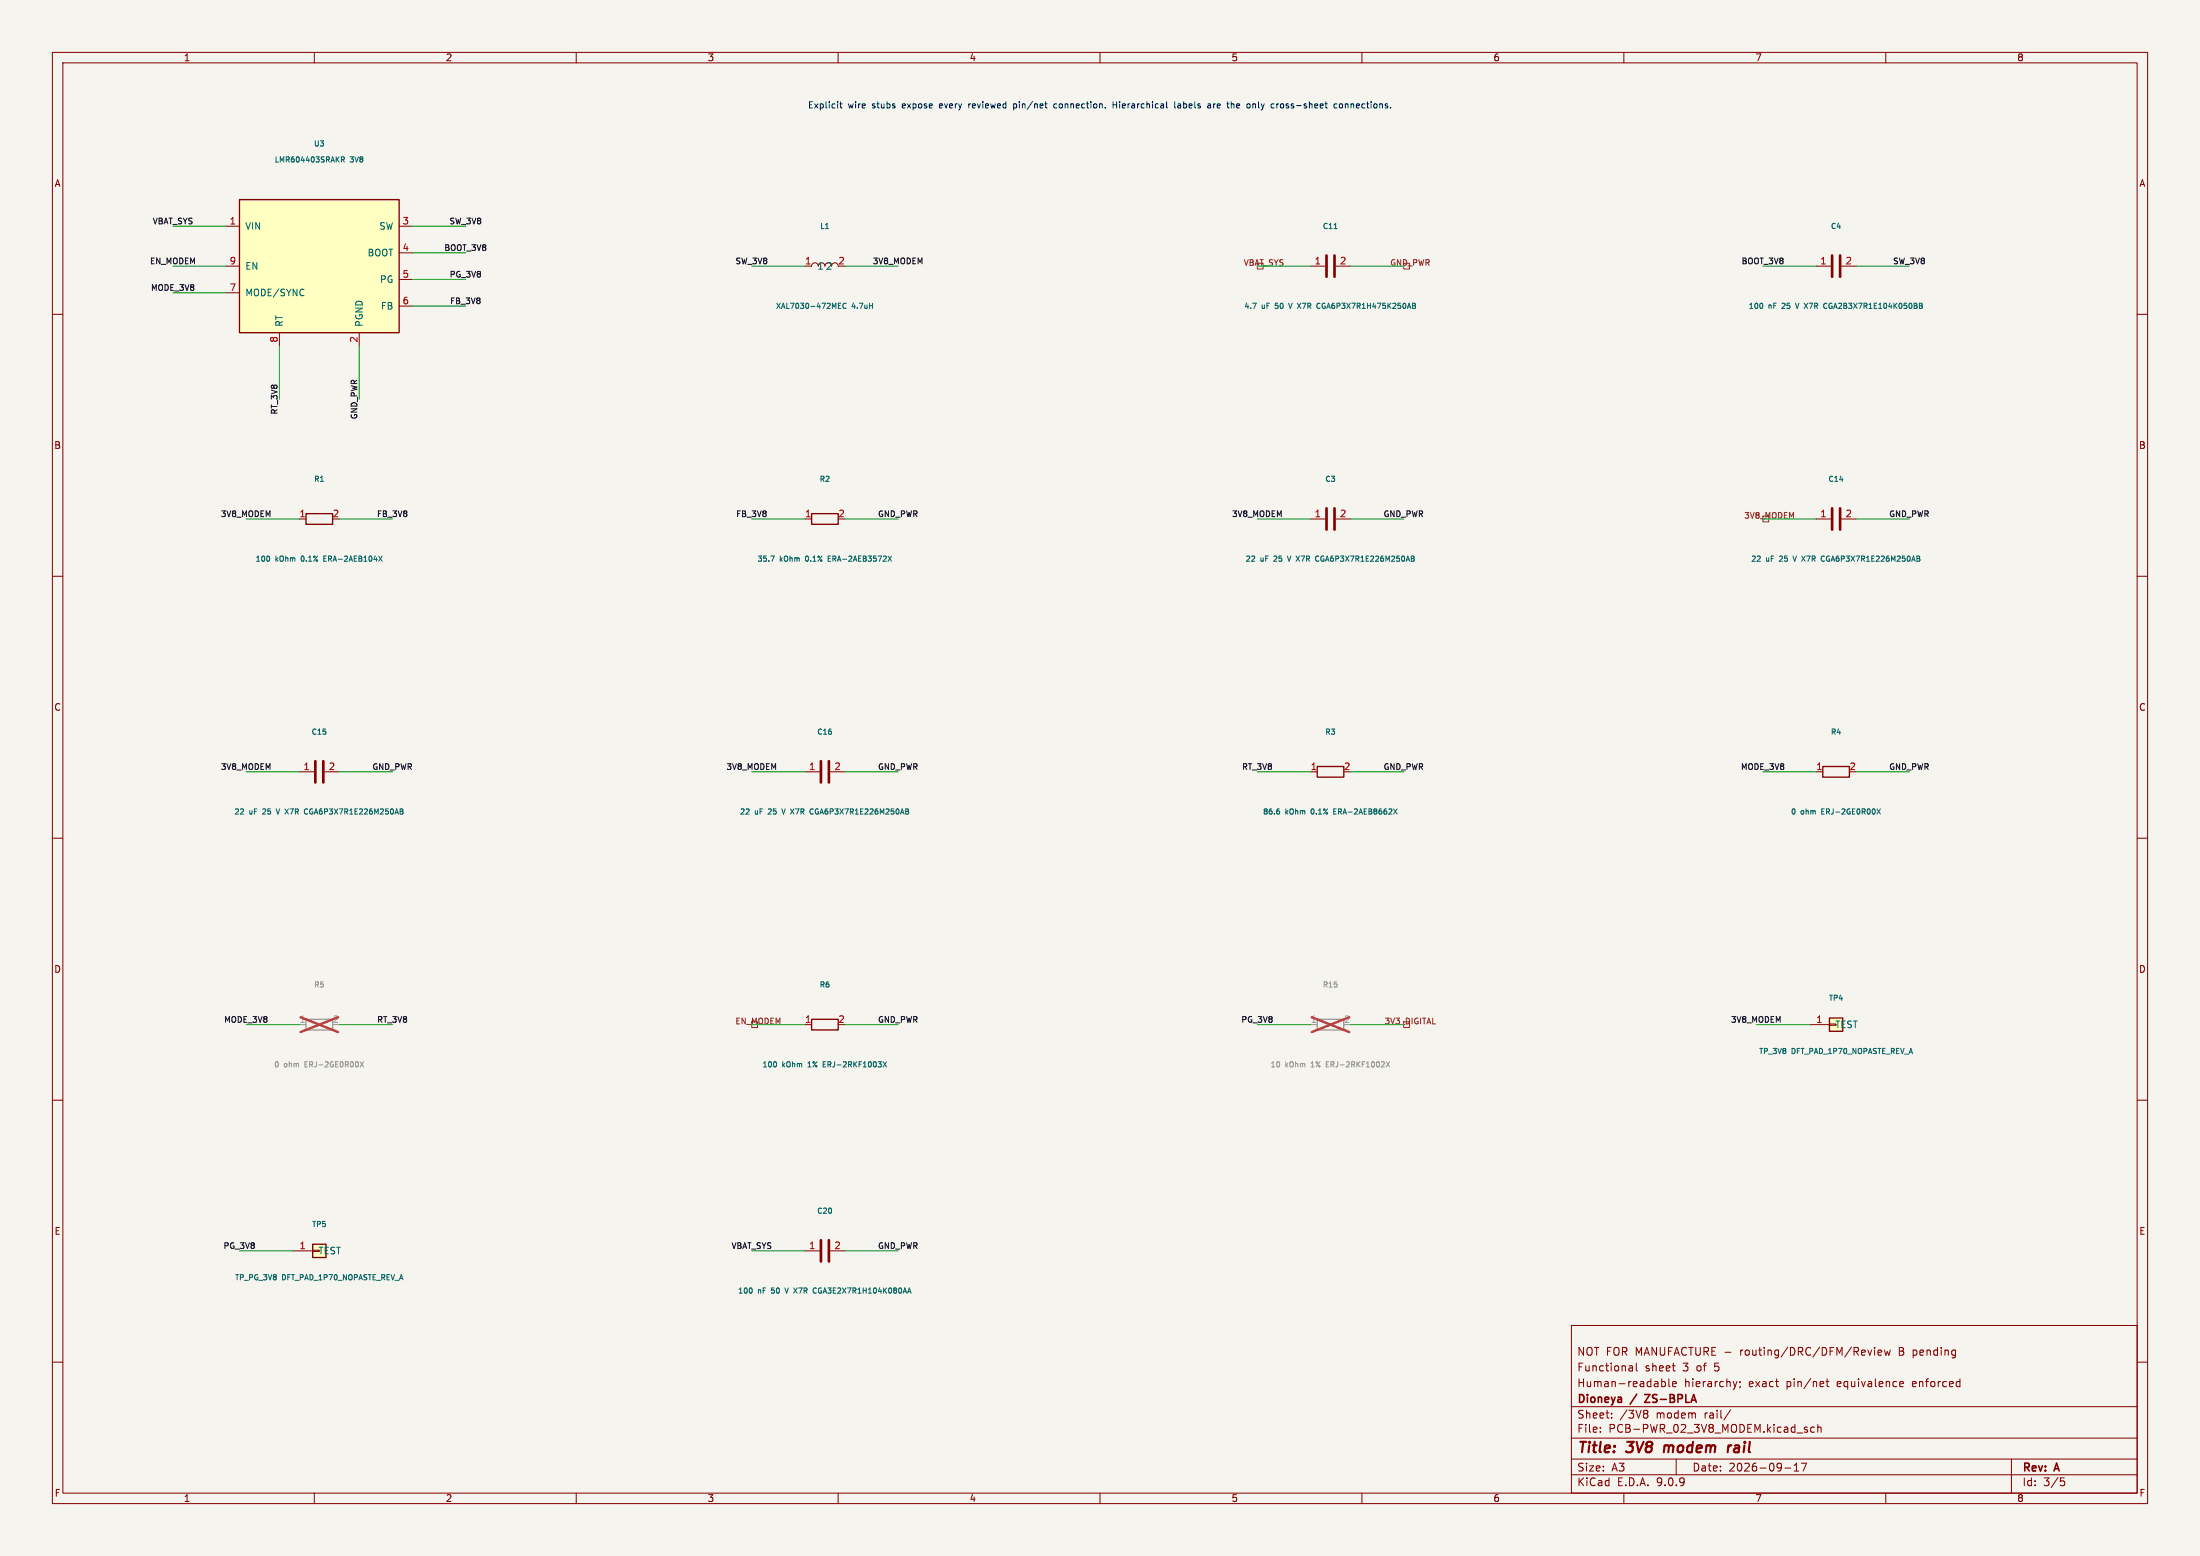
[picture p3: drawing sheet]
<svg xmlns="http://www.w3.org/2000/svg" width="420mm" height="297mm" viewBox="0 0 420 297" stroke-linecap="round" stroke-linejoin="round" font-family="sans-serif">
<path d="M0 0h420v297h-420z" fill="#f5f4ef" stroke="#f5f4ef" stroke-width=".19"/>
<g fill="none" stroke="#840000" stroke-width=".19">
<path d="M10 10h400v277h-400zM12 12h396v273h-396zM60 10v2M110 10v2M160 10v2M210 10v2M260 10v2M310 10v2M360 10v2M10 60h2M408 60h2M10 110h2"/>
<path d="M408 110h2M10 160h2M153.7 147.3h2.8M158.5 147.3h2.8M408 160h2M10 210h2M408 210h2M300 253h108v32h-108zM357.3 257.7l-.4 1M357.9 257.2v.1M357.9 257.7v1M358.5 258.2l.7-.2v-.2l-.5-.1-.2 .2 .1 .7h.6"/>
<path d="M359.7 257.7l.3 1 .3-.7 .3 .7 .3-1M10 260h2M300 278.5h108M300 274.5h108M300 268.5h108M305.5 273.2v.2M305.5 272.5v.1M307.7 270.5v.2M307.7 269.8v.1M311.2 260.7h.2l.3 .2v.8M311.7 261.6l-.5 .1M311.7 261l-.5 .1"/>
<path d="M312.4 260.2v1.3l.2 .2M314 269.2l.4 .1 .2 .2-.3 .3M314 269.8h.3M314.3 269.8l.2 .2 .1 .4-.2 .2-.4 .1M317.2 263.2v1.5M317.2 263.8l.5-.1 .2 .3-.1 .6h-.6M318.6 263.2v1.3l.2 .2M319.2 260.7h.6M319.3 264.2l.7-.2-.1-.2-.4-.1-.2 .2 .1 .7h.5M319.7 261.7h.1M320 278.5v3M330.4 269.1l-1.3 1.9"/>
<path d="M330.9 263.7l.3 1M331.2 264.7l-.1 .3M331.6 263.7l-.4 1M332.2 263.8v.1M332.2 264.6l-.1 .3M342.5 279.7l.4-.4v1.5M343.9 279.3h1l-.7 1.5M344.9 272.9l.2 .2-.2 .3M344.9 272.4l.1 .1M346.4 272.5l-.5-.1-.2 .3 .1 .6h.6M347 272.5l.2-.1 .4 .1 .1 .9M347 271.9v1.5"/>
<path d="M348.1 263.8l.1 .2-.8 .2M348.6 263.7h.6M348.8 263.2v1.3l.4 .2M362.7 263.8l.5-.1 .2 .3-.7 .2M362.7 264.6h.6M384 278.5v6.5M408 260h2M60 285v2M110 285v2M160 285v2M210 285v2M260 285v2"/>
<path d="M300 281.5h108M310 285v2M340.7 280.2h1.2M342.5 280.8h.9M360 285v2M393.4 282.1h.7M393.5 282.7h.4l.3 .2-.2 .6-.5 .1"/>
</g>
<path d="M317.8 275.9l-.2 1.3M330 275.9l-.2 1.3M330.5 275.9l-.3 .1-.3 .3" fill="none" stroke="#840000" stroke-width=".4"/>
<path d="M314 266.2h1l-1 1.5h1" fill="none" stroke="#840000" stroke-width=".3"/>
<path d="M156.7 145.3v4.1M158.2 145.3v4.1" fill="none" stroke="#840000" stroke-width=".51"/>
<path d="M149.2 154.4l.4 1M154.7 155.3h.5M155.2 154.4l-.5 .1" fill="none" stroke="#006464" stroke-width=".19"/>
<path d="M349.2 194.3h2.6v2.6h-2.6z" fill="#ffffc2"/>
<path d="M154.9 98h5.1v2.1h-5.1zM251.5 146.3h5v2h-5zM348 146.3h5.1v2h-5.1zM349.2 194.3h2.6v2.6h-2.6z" fill="none" stroke="#840000" stroke-width=".25"/>
<path d="M153.7 50.8h1.2a.64 .64 0 0 1 .7-.6 .64 .64 0 0 1 .6 .6 .64 .64 0 0 1 .6-.6 .64 .64 0 0 1 .7 .6M158.7 50.8a.64 .64 0 0 1 .7-.6 .64 .64 0 0 1 .6 .6M346.7 50.8h2.8M351.5 50.8h2.8M153.7 99.1h1.2M250.2 147.3h1.3M346.7 147.3h1.3M345.4 195.6h3.8M349.2 195.5h1.3v.2h-1.3z" fill="none" stroke="#840000" stroke-width=".19"/>
<g fill="none" stroke="#006464" stroke-width=".19">
<path d="M160.1 58.4h.3M160.1 58.9h.4M160.1 57.9h.4M161.5 58a.44 .44 0 0 0-.6 .4 .44 .44 0 0 0 .6 .4M336.5 58.1v.6M342.8 57.9l.3 1M348.2 58.7l.5 .1M348.7 57.9l-.5 .1M366.8 58.4l.2 .1-.2 .4M366.9 57.9v.4M147.1 106.1h.7l-.4 1M158.1 106.6h.3"/>
<path d="M158.6 106.1h-.5v1h.5M169.5 106.1l.7 1M170.2 106.1l-.7 1M244 154.4h.2M244.1 154.8l.2 .2v.2l-.2 .2M254.6 154.9h.4M255.1 154.4h-.5v1h.5M266 154.4l.7 1M266.7 154.4l-.7 1M358.3 154.4l.7 1M359 154.4l-.7 1"/>
</g>
<path d="M251.5 194.6h5v2h-5z" fill="none" stroke="#9c9b98" stroke-width=".25"/>
<path d="M250.2 195.6h1.3" fill="none" stroke="#9c9b98" stroke-width=".19"/>
<path d="M253.2 203.1h.3M253.7 202.7h-.5v1h.5M264.6 202.7l.7 1M265.3 202.7l-.7 1" fill="none" stroke="#939391" stroke-width=".19"/>
<path d="M250.4 194.2l7.2 2.8M257.6 194.2l-7.2 2.8" fill="none" stroke="#e12e31" stroke-width=".46"/>
<path d="M349.8 48.8v4M351.3 48.8v4" fill="none" stroke="#840000" stroke-width=".51"/>
<path d="M45.7 38.1h30.5v25.4h-30.5z" fill="#ffffc2"/>
<path d="M45.7 38.1h30.5v25.4h-30.5zM58.4 98h5.1v2.1h-5.1zM154.9 194.6h5.1v2h-5.1z" fill="none" stroke="#840000" stroke-width=".25"/>
<g fill="none" stroke="#840000" stroke-width=".19">
<path d="M43.2 43.2h2.5M43.2 50.8h2.5M43.2 55.9h2.5M76.2 43.2h2.5M76.2 48.3h2.5M76.2 53.3h2.5M76.2 58.4h2.5M53.3 63.5v2.5M68.6 63.5v2.5M57.1 99.1h1.3M346.7 99.1h2.8M351.5 99.1h2.8"/>
<path d="M153.7 195.6h1.2"/>
</g>
<g fill="none" stroke="#006464" stroke-width=".19">
<path d="M65.2 30.5l.5-.1v-.4l-.5-.1v1M65.4 30.5l.3 .4M58 55.3h.1M58 56.3v.1M51.4 106.3v.6M61.8 106.6h.4M62.3 106.1h-.5v1h.5M72.3 106.1l.7 1M73 106.1l-.7 1M342.3 106.1l.3 1M347.8 107l.4 .1M348.2 106.2l-.4 .1"/>
<path d="M148.2 202.8v.7M157.1 203.1h.4M157.6 202.7h-.5v1h.5M168.6 202.7l.6 1M169.2 202.7l-.6 1"/>
</g>
<path d="M349.8 97v4.1M351.3 97v4.1" fill="none" stroke="#840000" stroke-width=".51"/>
<path d="M58.4 194.6h5.1v2h-5.1z" fill="none" stroke="#9c9b98" stroke-width=".25"/>
<path d="M57.1 195.6h1.3" fill="none" stroke="#9c9b98" stroke-width=".19"/>
<path d="M68.7 202.7l.7 1M69.4 202.7l-.7 1" fill="none" stroke="#939391" stroke-width=".19"/>
<path d="M57.4 194.2l7.1 2.8M64.5 194.2l-7.1 2.8" fill="none" stroke="#e12e31" stroke-width=".46"/>
<path d="M59.7 237.5h2.5v2.5h-2.5z" fill="#ffffc2"/>
<path d="M59.7 237.5h2.5v2.5h-2.5z" fill="none" stroke="#840000" stroke-width=".25"/>
<path d="M250.2 50.8h2.8M255 50.8h2.8M250.2 99.1h2.8M255 99.1h2.8M57.1 147.3h2.8M62 147.3h2.8M55.9 238.8h3.8M59.7 238.6h1.3v.3h-1.3zM153.7 238.8h2.8M158.5 238.8h2.8" fill="none" stroke="#840000" stroke-width=".19"/>
<path d="M253.2 48.8v4M254.8 48.8v4M253.2 97v4.1M254.8 97v4.1M60.2 145.3v4.1M61.7 145.3v4.1M156.7 236.7v4.1M158.2 236.7v4.1" fill="none" stroke="#840000" stroke-width=".51"/>
<g fill="none" stroke="#006464" stroke-width=".19">
<path d="M246 57.9l.3 1M251.5 58.7l.5 .1M252 57.9l-.5 .1M254.7 43.6h.6M270.2 58.4v.4M245.8 106.1l.3 1M251.2 107l.5 .1M251.7 106.2l-.5 .1M52.7 154.4l.4 1M58.2 155.3h.5M58.7 154.4l-.5 .1M143.6 246v.6"/>
<path d="M149.8 245.8l.4 1M155.3 246.7l.5 .1M155.8 245.9l-.5 .1"/>
</g>
<g fill="none" stroke="#009600" stroke-width=".19">
<path d="M33 50.8h10.2M33 43.2h10.2M33 55.9h10.2M78.7 43.2h10.2M78.7 53.3h10.2M78.7 58.4h10.2M78.7 48.3h10.2M143.5 50.8h10.2M161.3 50.8h10.1M240 50.8h10.2M257.8 50.8h10.2M336.5 50.8h10.2"/>
<path d="M354.3 50.8h10.2M53.3 66v10.2M68.6 66v10.2M47 99.1h10.1M64.8 99.1h10.1M143.5 99.1h10.2M161.3 99.1h10.1M240 99.1h10.2M257.8 99.1h10.2M336.5 99.1h10.2M354.3 99.1h10.2M47 147.3h10.1"/>
<path d="M64.8 147.3h10.1M143.5 147.3h10.2M161.3 147.3h10.1M240 147.3h10.2M257.8 147.3h10.2M336.5 147.3h10.2M354.3 147.3h10.2M47 195.6h10.1M64.8 195.6h10.1M143.5 195.6h10.2M161.3 195.6h10.1M240 195.6h10.2"/>
<path d="M257.8 195.6h10.2M335.3 195.6h10.1M45.7 238.8h10.2M143.5 238.8h10.2M161.3 238.8h10.1"/>
</g>
<g fill="none" stroke="#0000c2" stroke-width=".19">
<path d="M160.3 19.8h.5M160.5 19.4v1l.3 .2M179.4 19.9v.7M184.9 19.8v.8M185.3 19.8l-.4 .2M193.5 19.9h.5M193.5 19.8v1.2M201.7 19.9l-.3-.1-.2 .2 .1 .6h.4M212.5 19.4v1.2M212.5 20h.7M213.2 19.4v1.2M224.3 19.4v1l.1 .2"/>
<path d="M224.9 19.9l.3-.1 .2 .2M230.6 19.9h.5v.7M231.7 19.8v.8M231.9 19.8l-.2 .2M235.2 19.8l.4 .2v.6M239.2 19.9h.4l.1 .7M244.1 19.8l-.2 .1M244.7 19.8l-.3 .2v.4l.3 .2M255.2 19.9l-.3-.1-.2 .2 .1 .6h.4M255.8 19.9l.3-.1 .2 .2v.4l-.2 .2-.4-.2zM256.8 19.8v.8M256.9 19.9h-.1"/>
<path d="M179.9 20.1l-.6 .1M193.5 20.6h.5M225.4 20.1l-.6 .2 .2 .3h.4M230.6 20.6h.5M231.1 20.1l-.5 .1"/>
</g>
<g font-size="2.8" fill="#840000">
<text x="301" y="277.9">Title:</text>
<text x="310.6" y="277.9">3V8</text>
<text x="318.5" y="277.9">modem</text>
<text x="331.5" y="277.9">rail</text>
</g>
<g font-size="2.1" fill="#840000">
<text x="301" y="262">Functional</text>
<text x="301" y="259">NOT FOR MANUFACTURE -</text>
<text x="314" y="262">sheet</text>
<text x="321.3" y="262">3</text>
<text x="324" y="262">of</text>
<text x="327.5" y="262">5</text>
<text x="332.5" y="259">routing/DRC/DFM/Review</text>
<text x="362.9" y="259">B pending</text>
<text x="301" y="268.2">Dioneya</text>
<text x="301" y="265">Human-readable</text>
<text x="311.4" y="268.2">/</text>
<text x="314.8" y="268.2">ZS-BPLA</text>
<text x="321.5" y="265">hierarchy;</text>
<text x="333.9" y="265">exact</text>
<text x="341.2" y="265">pin/net</text>
<text x="351" y="265">equivalence</text>
<text x="365.5" y="265">enforced</text>
<text x="301" y="273.7">File:</text>
<text x="301" y="271">Sheet:</text>
<text x="307.1" y="273.7">PCB-PWR_02_3V8_MODEM.kicad_sch</text>
<text x="309.2" y="271">/3V8</text>
<text x="316.2" y="271">modem</text>
<text x="325.5" y="271">rail/</text>
<text x="301" y="281.1">Size:</text>
<text x="307.6" y="281.1">A3</text>
<text x="323" y="281.1">Date:</text>
<text x="330" y="281.1">2026-09-17</text>
<text x="386" y="281.3">Rev:</text>
<text x="392.4" y="281.3">A</text>
<text x="301" y="283.9">KiCad</text>
<text x="308.7" y="283.9">E.D.A.</text>
<text x="316.3" y="283.9">9.0.9</text>
<text x="386" y="283.9">Id:</text>
<text x="390.1" y="283.9">3/5</text>
</g>
<g font-size="1.8" fill="#840000">
<text x="35" y="11.9">1</text>
<text x="85" y="11.9">2</text>
<text x="135" y="11.9">3</text>
<text x="185" y="11.9">4</text>
<text x="235" y="11.9">5</text>
<text x="285" y="11.9">6</text>
<text x="335" y="11.9">7</text>
<text x="385" y="11.9">8</text>
<text x="10.3" y="35.9">A</text>
<text x="408.3" y="35.9">A</text>
<text x="10.3" y="85.9">B</text>
<text x="408.2" y="85.9">B</text>
<text x="10.3" y="135.9">C</text>
<text x="408.2" y="135.9">C</text>
<text x="10.3" y="185.9">D</text>
<text x="408.2" y="185.9">D</text>
<text x="10.3" y="235.9">E</text>
<text x="408.3" y="235.9">E</text>
<text x="10.3" y="285.9">F</text>
<text x="35" y="286.9">1</text>
<text x="85" y="286.9">2</text>
<text x="135" y="286.9">3</text>
<text x="185" y="286.9">4</text>
<text x="235" y="286.9">5</text>
<text x="285" y="286.9">6</text>
<text x="335" y="286.9">7</text>
<text x="385" y="286.9">8</text>
<text x="408.3" y="285.9">F</text>
</g>
<g font-size="1.8" fill="#a90000">
<text x="43.7" y="42.9">1</text>
<text x="76.8" y="42.9">3</text>
<text x="43.7" y="50.5">9</text>
<text x="76.8" y="48">4</text>
<text x="76.8" y="53.1">5</text>
<text x="153.6" y="50.5">1</text>
<text x="159.9" y="50.5">2</text>
<text x="250.9" y="50.5">1</text>
<text x="255.7" y="50.5">2</text>
<text x="347.4" y="50.5">1</text>
<text x="352.2" y="50.5">2</text>
<text x="43.7" y="55.6">7</text>
<text x="76.8" y="58.2">6</text>
<text x="53.1" y="65.5" transform="rotate(-90 53.1 65.5)">8</text>
<text x="68.3" y="65.5" transform="rotate(-90 68.3 65.5)">2</text>
<text x="57.1" y="98.8">1</text>
<text x="63.4" y="98.8">2</text>
<text x="153.6" y="98.8">1</text>
<text x="159.9" y="98.8">2</text>
<text x="250.9" y="98.8">1</text>
<text x="255.7" y="98.8">2</text>
<text x="347.4" y="98.8">1</text>
<text x="352.2" y="98.8">2</text>
<text x="57.8" y="147.1">1</text>
<text x="62.7" y="147.1">2</text>
<text x="154.4" y="147.1">1</text>
<text x="159.2" y="147.1">2</text>
<text x="250.1" y="147.1">1</text>
<text x="256.5" y="147.1">2</text>
<text x="346.6" y="147.1">1</text>
<text x="353" y="147.1">2</text>
<text x="153.6" y="195.3">1</text>
<text x="159.9" y="195.3">2</text>
<text x="346.6" y="195.3">1</text>
<text x="57.1" y="238.5">1</text>
<text x="154.4" y="238.5">1</text>
<text x="159.2" y="238.5">2</text>
</g>
<g font-size="1.8" fill="#006464">
<text x="46.7" y="44">VIN</text>
<text x="72.3" y="44">SW</text>
<text x="46.7" y="51.7">EN</text>
<text x="70.1" y="49.1">BOOT</text>
<text x="156" y="51.7">1</text>
<text x="157.6" y="51.7">2</text>
<text x="46.7" y="56.7">MODE/SYNC</text>
<text x="72.4" y="54.2">PG</text>
<text x="72.6" y="59.3">FB</text>
<text x="54.2" y="62.5" transform="rotate(-90 54.2 62.5)">RT</text>
<text x="69.4" y="62.5" transform="rotate(-90 69.4 62.5)">PGND</text>
<text x="350.3" y="196.4">TEST</text>
<text x="60.7" y="239.6">TEST</text>
</g>
<g font-size="1.8" fill="#a5a4a2">
<text x="57.1" y="195.3">1</text>
<text x="63.4" y="195.3">2</text>
<text x="250.1" y="195.3">1</text>
<text x="256.5" y="195.3">2</text>
</g>
<g font-size="1.7" fill="#0000c2">
<text x="154.1" y="20.9">Explicit</text>
<text x="161.9" y="20.9">wire</text>
<text x="166.6" y="20.9">stubs</text>
<text x="172.6" y="20.9">expose</text>
<text x="179.9" y="20.9">every</text>
<text x="185.6" y="20.9">reviewed</text>
<text x="194.4" y="20.9">pin/net</text>
<text x="202.4" y="20.9">connection.</text>
<text x="213.8" y="20.9">Hierarchical</text>
<text x="225.8" y="20.9">labels</text>
<text x="232.4" y="20.9">are</text>
<text x="236.4" y="20.9">the</text>
<text x="240.3" y="20.9">only</text>
<text x="245.1" y="20.9">cross-sheet</text>
<text x="257.4" y="20.9">connections.</text>
</g>
<g font-size="1.5" fill="#0f0f0f">
<text x="29.1" y="42.9">VBAT_SYS</text>
<text x="84.7" y="48">BOOT_3V8</text>
<text x="85.7" y="42.9">SW_3V8</text>
<text x="28.5" y="50.5">EN_MODEM</text>
<text x="85.7" y="53">PG_3V8</text>
<text x="140.3" y="50.5">SW_3V8</text>
<text x="166.5" y="50.5">3V8_MODEM</text>
<text x="332.4" y="50.5">BOOT_3V8</text>
<text x="361.3" y="50.5">SW_3V8</text>
<text x="28.7" y="55.6">MODE_3V8</text>
<text x="85.8" y="58.1">FB_3V8</text>
<text x="53" y="79.2" transform="rotate(-90 53 79.2)">RT_3V8</text>
<text x="68.3" y="80.1" transform="rotate(-90 68.3 80.1)">GND_PWR</text>
<text x="42.1" y="98.8">3V8_MODEM</text>
<text x="71.9" y="98.8">FB_3V8</text>
<text x="140.4" y="98.8">FB_3V8</text>
<text x="167.5" y="98.8">GND_PWR</text>
<text x="235.1" y="98.8">3V8_MODEM</text>
<text x="264" y="98.8">GND_PWR</text>
<text x="360.5" y="98.8">GND_PWR</text>
<text x="42.1" y="147">3V8_MODEM</text>
<text x="71" y="147">GND_PWR</text>
<text x="138.6" y="147">3V8_MODEM</text>
<text x="167.5" y="147">GND_PWR</text>
<text x="237" y="147">RT_3V8</text>
<text x="264" y="147">GND_PWR</text>
<text x="332.2" y="147">MODE_3V8</text>
<text x="360.5" y="147">GND_PWR</text>
<text x="42.7" y="195.3">MODE_3V8</text>
<text x="71.9" y="195.3">RT_3V8</text>
<text x="167.5" y="195.3">GND_PWR</text>
<text x="236.9" y="195.3">PG_3V8</text>
<text x="330.3" y="195.3">3V8_MODEM</text>
<text x="42.6" y="238.5">PG_3V8</text>
<text x="139.5" y="238.5">VBAT_SYS</text>
<text x="167.5" y="238.5">GND_PWR</text>
</g>
<g font-size="1.5" fill="#725600">
<text x="237.3" y="50.8">VBAT_SYS</text>
<text x="265.3" y="50.8">GND_PWR</text>
<text x="332.9" y="99.1">3V8_MODEM</text>
<text x="140.3" y="195.6">EN_MODEM</text>
<text x="264.2" y="195.6">3V3_DIGITAL</text>
</g>
<g font-size="1.4" fill="#006464">
<text x="59.8" y="28.2">U3</text>
<text x="52.3" y="31.2">LMR604403SRAKR</text>
<text x="66.8" y="31.2">3V8</text>
<text x="156.5" y="43.9">L1</text>
<text x="252.4" y="43.9">C11</text>
<text x="349.4" y="43.9">C4</text>
<text x="148" y="59.1">XAL7030-472MEC</text>
<text x="162.6" y="59.1">4.7uH</text>
<text x="237.4" y="59.1">4.7</text>
<text x="240.8" y="59.1">uF</text>
<text x="243.6" y="59.1">50</text>
<text x="246.5" y="59.1">V X7R</text>
<text x="252.3" y="59.1">CGA6P3X7R1H475K250AB</text>
<text x="333.7" y="59.1">100</text>
<text x="337.6" y="59.1">nF</text>
<text x="340.4" y="59.1">25</text>
<text x="343.3" y="59.1">V X7R</text>
<text x="349.1" y="59.1">CGA2B3X7R1E104K050BB</text>
<text x="59.9" y="92.2">R1</text>
<text x="156.4" y="92.2">R2</text>
<text x="252.9" y="92.2">C3</text>
<text x="348.9" y="92.2">C14</text>
<text x="48.7" y="107.4">100</text>
<text x="52.6" y="107.4">kOhm</text>
<text x="57.7" y="107.4">0.1%</text>
<text x="62.2" y="107.4">ERA-2AEB104X</text>
<text x="144.5" y="107.4">35.7</text>
<text x="148.8" y="107.4">kOhm</text>
<text x="154" y="107.4">0.1%</text>
<text x="158.5" y="107.4">ERA-2AEB3572X</text>
<text x="237.7" y="107.4">22</text>
<text x="240.6" y="107.4">uF</text>
<text x="243.4" y="107.4">25</text>
<text x="246.3" y="107.4">V X7R</text>
<text x="252.1" y="107.4">CGA6P3X7R1E226M250AB</text>
<text x="334.2" y="107.4">22</text>
<text x="337.1" y="107.4">uF</text>
<text x="339.9" y="107.4">25</text>
<text x="342.8" y="107.4">V X7R</text>
<text x="348.6" y="107.4">CGA6P3X7R1E226M250AB</text>
<text x="59.4" y="140.4">C15</text>
<text x="155.9" y="140.4">C16</text>
<text x="252.9" y="140.4">R3</text>
<text x="349.4" y="140.4">R4</text>
<text x="44.6" y="155.7">22</text>
<text x="47.6" y="155.7">uF</text>
<text x="50.3" y="155.7">25</text>
<text x="53.3" y="155.7">V X7R</text>
<text x="59.1" y="155.7">CGA6P3X7R1E226M250AB</text>
<text x="141.2" y="155.7">22</text>
<text x="144.1" y="155.7">uF</text>
<text x="146.9" y="155.7">25</text>
<text x="149.8" y="155.7">V X7R</text>
<text x="155.6" y="155.7">CGA6P3X7R1E226M250AB</text>
<text x="241" y="155.7">86.6</text>
<text x="245.4" y="155.7">kOhm</text>
<text x="250.5" y="155.7">0.1%</text>
<text x="255" y="155.7">ERA-2AEB8662X</text>
<text x="341.8" y="155.7">0</text>
<text x="343.8" y="155.7">ohm</text>
<text x="347.9" y="155.7">ERJ-2GE0R00X</text>
<text x="156.4" y="188.7">R6</text>
<text x="349" y="191.2">TP4</text>
<text x="145.4" y="203.9">100</text>
<text x="149.3" y="203.9">kOhm</text>
<text x="154.4" y="203.9">1%</text>
<text x="157.6" y="203.9">ERJ-2RKF1003X</text>
<text x="335.7" y="201.4">TP_3V8</text>
<text x="342" y="201.4">DFT_PAD_1P70_NOPASTE_REV_A</text>
<text x="155.9" y="231.9">C20</text>
<text x="59.5" y="234.4">TP5</text>
<text x="44.8" y="244.6">TP_PG_3V8</text>
<text x="53.8" y="244.6">DFT_PAD_1P70_NOPASTE_REV_A</text>
<text x="140.8" y="247.1">100</text>
<text x="144.7" y="247.1">nF</text>
<text x="147.5" y="247.1">50</text>
<text x="150.4" y="247.1">V X7R</text>
<text x="156.2" y="247.1">CGA3E2X7R1H104K080AA</text>
</g>
<g font-size="1.4" fill="#939391">
<text x="59.9" y="188.7">R5</text>
<text x="252.4" y="188.7">R15</text>
<text x="52.2" y="203.9">0</text>
<text x="54.2" y="203.9">ohm</text>
<text x="58.4" y="203.9">ERJ-2GE0R00X</text>
<text x="242.4" y="203.9">10</text>
<text x="245.4" y="203.9">kOhm</text>
<text x="250.5" y="203.9">1%</text>
<text x="253.6" y="203.9">ERJ-2RKF1002X</text>
</g>
</svg>
